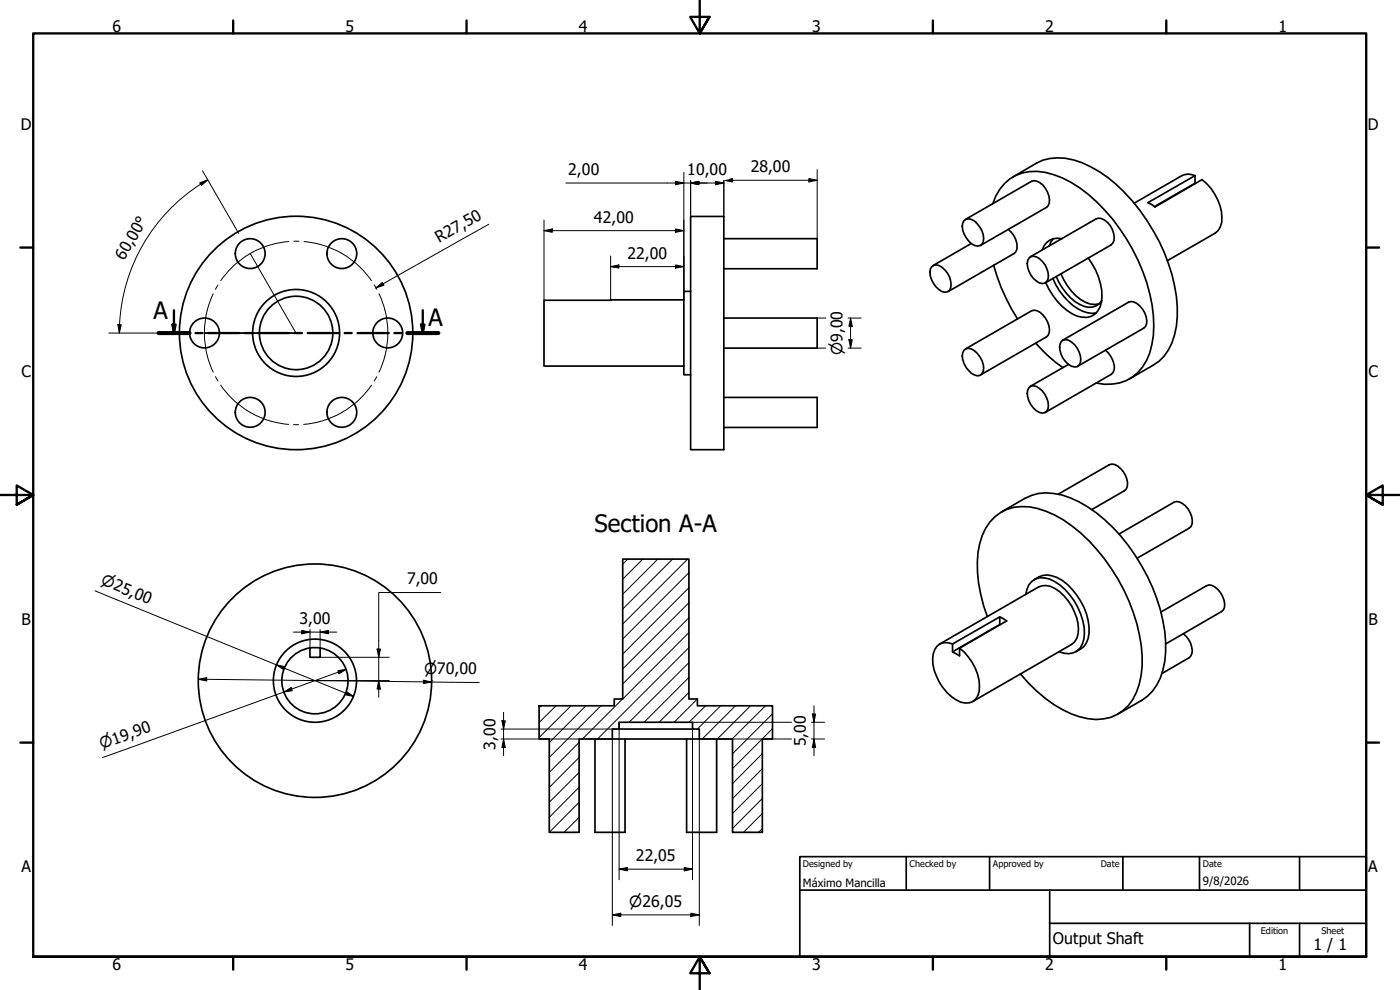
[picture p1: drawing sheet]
<svg xmlns="http://www.w3.org/2000/svg" width="420mm" height="297mm" viewBox="0 0 420 297" stroke-linecap="round" stroke-linejoin="round" font-family="sans-serif">
<!-- layer: Hatch (ISO) -->
<g fill="none" stroke="#000" stroke-width=".3">
<path d="M188.4 167.8l-1.5 1.5M192.9 167.8l-6 6M197.4 167.8l-10.5 10.5M201.9 167.8l-15 14.9M206.4 167.8l-19.5 19.4M206.8 176.3l-19.9 20M206.8 171.8l-19.9 20M206.8 198.8l-18 17.9M206.8 194.3l-27.5 27.4M206.8 189.8l-19.9 19.9M206.8 185.3l-19.9 19.9M206.8 180.8l-19.9 19.9"/>
<path d="M162.4 211.8l-.6 .5M166.9 211.8l-5.1 5M171.4 211.8l-9.6 9.5M175.8 211.8l-11 11M180.3 211.8l-15.5 15.5M186.8 209.7l-12 12M206.8 207.8l-9 8.9M206.8 203.2l-13.5 13.5M209.3 209.7l-7 7M211.8 211.8l-5 4.9M216.3 211.8l-7 6.9M220.7 211.8l-9.9 9.9"/>
<path d="M225.2 211.8l-9.9 9.9M229.7 211.8l-10 9.9M231.8 218.6l-12 12M231.8 214.2l-12 12M173.8 236.2l-9 9M173.8 231.8l-9 8.9M173.8 227.3l-9 9M173.8 222.7l-9 9.1M228.8 239.6l-9 9M228.8 235.1l-9 9M228.8 230.6l-9 9M228.8 226.1l-9 9"/>
<path d="M173.8 249.7h.1M173.8 245.2l-4.5 4.5M173.8 240.7l-9 9M228.8 248.6l-1.2 1.1M228.8 244.1l-5.7 5.6"/>
</g>
<!-- layer: Visible (ISO) -->
<g fill="none" stroke="#000" stroke-width=".51">
<path d="M304 53.1l7.1-4.2a15.9 15.9 0 0 1 13.6-.1 44.2 44.2 0 0 1 19.5 17.3 53.2 53.2 0 0 1 9.1 26 21.8 21.8 0 0 1-3.9 14.8l-1.5 1.5-1.8 1.2-7.1 4.1M358.6 55v-2.3l-14.1 8.1 2.1 1.3 14.1-8.2a15.1 15.1 0 0 1 5.9 12.9l-1 2.4-.9 .8-14.4 8.2M358.6 52.7a4.6 4.6 0 0 0-3.9 0l-14.3 8.2M358.8 55l-12.3 7M207.3 64.9h9.9v70h-9.9zM217.2 71.6h28v9h-28M289.3 66.2a2.3 2.3 0 0 1 3.2 .1 6.6 6.6 0 0 1 2.6 6.2 1.8 1.8 0 0 1-2.6 1.1 6.8 6.8 0 0 1-3.6-6.7zM289.8 65.8l19.8-11.4a4.3 4.3 0 0 1 4.7 3.2 3.9 3.9 0 0 1-.2 4.6l-19.8 11.4M291.5 73.1l-11.5 6.6M297.9 61.1a13 13 0 0 1 15.9-9.4 33.6 33.6 0 0 1 17.7 11.3 56.1 56.1 0 0 1 14.6 31.7 23.5 23.5 0 0 1-3.2 15.4 12.7 12.7 0 0 1-13.9 4.8M298.2 79.6a57.2 57.2 0 0 0 7.2 16.1M302.6 68.8a6.1 6.1 0 0 1 2.3 6.8l-.5 .5-19.9 11.4"/>
<path d="M308.8 77.5a2.22 2.22 0 0 1 3.1 .1 6.6 6.6 0 0 1 2.6 6.1 1.94 1.94 0 0 1-1.5 1.5 1.94 1.94 0 0 1-2-.9 6.6 6.6 0 0 1-2.6-6.1zM309.2 77.1l19.8-11.5a3.1 3.1 0 0 1 3.4 1.1 5.8 5.8 0 0 1 1.6 6.2l-.5 .6-19.8 11.4M316.2 71.6l-.8 1-.5 1.2M318.6 71.6a4.7 4.7 0 0 0-5.8 3.4M326.6 77.4a18.9 18.9 0 0 1 4 13.3 5.2 5.2 0 0 1-7.3 4.2 18.2 18.2 0 0 1-9.5-10.1M205.2 90l-41.9 .1v19.7h41.9M207.3 87.4h-2.1v25h2.1M217.2 95.4h28v9h-28M279.6 80.1a2.22 2.22 0 0 1 3.1 .1 5.9 5.9 0 0 1 2.3 6.9 2.23 2.23 0 0 1-3.2-.2 6.6 6.6 0 0 1-2.6-6.1zM316 83.6a17.2 17.2 0 0 0 10.4 10.2l1.3 .2 1.3-.1M317 83a16.1 16.1 0 0 0 8.4 8.9 4.3 4.3 0 0 0 5.2-1.7M318.4 82.2a15.4 15.4 0 0 0 8.8 9l1.4 .2 1.2-.2"/>
<path d="M217.2 119.2h28v9.1h-28M289.3 105.1a2.23 2.23 0 0 1 3.2 .2 6.6 6.6 0 0 1 2.6 6.1 1.73 1.73 0 0 1-2.6 1.1 6.6 6.6 0 0 1-3.6-6.7zM289.8 104.7l19.8-11.4a2.99 2.99 0 0 1 3.3 1.1 5.8 5.8 0 0 1 1.7 6.2l-.5 .5-19.8 11.4M308.8 116.3a2.15 2.15 0 0 1 3.1 .2 6.6 6.6 0 0 1 2.6 6.2 1.78 1.78 0 0 1-2.6 1 6.6 6.6 0 0 1-3.5-6.6zM310.8 103a43.4 43.4 0 0 0 8.2 7.3M318.5 102.5a2.15 2.15 0 0 1 3.1 .2 6.6 6.6 0 0 1 2.6 6.1 1.7 1.7 0 0 1-2.6 1.1 6.4 6.4 0 0 1-3.5-6.7zM318.9 102.1l19.8-11.4a2.99 2.99 0 0 1 3.4 1.1 5.7 5.7 0 0 1 1.7 6.2l-20.4 11.9M320.7 109.3l-11.5 6.6M331.8 105.1a6.9 6.9 0 0 1 2.5 5.9l-.8 1.3-19.8 11.4M300.5 153.6l7.1-4.1a15.4 15.4 0 0 1 13.6-.1 45.6 45.6 0 0 1 21.4 20.3 48.7 48.7 0 0 1 7.2 25.9 17.7 17.7 0 0 1-5.4 13.3l-1.8 1.3-7.1 4M317.6 148.3l15.3-8.9a2.99 2.99 0 0 1 3.4 1.2 5.7 5.7 0 0 1 1.7 6.1l-10.3 6.2M186.9 167.8h19.9v41.9h2.5v2.1h22.5v9.9h-3v28h-9v-28h-9.9v-3h-2.1v-2h-22v2h-2v3h-10v28h-9v-28h-3v-9.9h22.5v-2.1h2.6z"/>
<path d="M307.8 178.3a5 5 0 0 1 7.2-4.6 18.5 18.5 0 0 1 10.3 18 5 5 0 0 1-7.5 3.9M310.4 173.9a6.6 6.6 0 0 1 8.4 .3 19.6 19.6 0 0 1 8 15.7 6.1 6.1 0 0 1-3.9 5.7M335.8 160.3l16.6-9.6a3.1 3.1 0 0 1 3.3 1.1 5.8 5.8 0 0 1 1.7 6.2l-16.2 9.5M93 194.4v2.8h3.1v-2.8M281.9 193.3l29.8-17.2a5.6 5.6 0 0 1 6.3 1.4 15.4 15.4 0 0 1 5.5 12.8l-.3 1.3-.7 1-.9 .7-29.7 17.2M285.9 193.2a3.9 3.9 0 0 0-5.8 2.9 13.7 13.7 0 0 0 4.1 11.7 9.6 9.6 0 0 0 5.5 3.1 3.7 3.7 0 0 0 4.2-3.6 14.9 14.9 0 0 0-5.9-12.8M296.3 185a39.3 39.3 0 0 1-2.3-21.8 13.3 13.3 0 0 1 17.4-10.6 35.6 35.6 0 0 1 17.8 12.3 54.8 54.8 0 0 1 13.6 32 21.4 21.4 0 0 1-4.2 14.8 12.6 12.6 0 0 1-12.1 3.9 32.9 32.9 0 0 1-17.9-10.7l-2.3-2.7M300 185.1l2.1 1.2-14.1 8.2v2.3l-2.1-1.2M300 187.4v-2.3l-14.1 8.1v2.4M300.1 187.4l-14.2 8.2M348.4 183.6l13.7-7.8a2.82 2.82 0 0 1 3.3 1 5.7 5.7 0 0 1 1.8 6.2l-17.4 10.2M355.2 190.2a5.9 5.9 0 0 1 2.2 6.6l-.5 .5-8.2 4.8"/>
<path d="M185.8 218.7h22M178.6 221.7v28h9v-28M183.8 221.7h26.1M206.1 221.7v28h9v-28"/>
<circle cx="75.1" cy="76.1" r="4.5"/>
<circle cx="102.6" cy="76.1" r="4.5"/>
<circle cx="61.4" cy="99.9" r="4.5"/>
<circle cx="88.9" cy="99.9" r="11"/>
<circle cx="88.9" cy="99.9" r="13.1"/>
<circle cx="88.9" cy="99.9" r="35"/>
<circle cx="116.4" cy="99.9" r="4.5"/>
<circle cx="75.1" cy="123.7" r="4.5"/>
<circle cx="102.6" cy="123.7" r="4.5"/>
<circle cx="94.5" cy="204.2" r="35"/>
<circle cx="94.5" cy="204.2" r="12.5"/>
<circle cx="94.5" cy="204.2" r="9.9"/>
</g>
<!-- layer: Section Line (ISO) -->
<g fill="none" stroke="#000" stroke-width=".7">
<path d="M47.6 99.9h9.3M51.8 97.4h.9l-.5 2.5zM52.2 93.1v6.8M58.7 99.9h2.1M62.5 99.9h9.3M73.6 99.9h2.1M77.4 99.9h9.3M88.5 99.9h2.1M92.3 99.9h9.4M103.4 99.9h2.1M107.3 99.9h9.3M118.4 99.9h2.1"/>
<path d="M122.2 99.9h9.4M126.4 97.4h1l-.5 2.5zM126.9 93.1v6.8"/>
</g>
<path d="M47.6 99.9h9.3M122.2 99.9h9.4" fill="none" stroke="#000" stroke-width="1.2"/>
<path d="M51.8 97.4h.9l-.5 2.5zM126.4 97.4h1l-.5 2.5z" fill="#000"/>
<!-- layer: Border (ISO) -->
<g fill="none" stroke="#000" stroke-width=".7">
<path d="M70 6.1v3.9M140 6.1v3.9M210 0v10l-2.9-4.9h5.8l-2.9 4.9 2.9-4.9M280 6.1v3.9M350 6.1v3.9M6.1 74.3h3.9M410 74.3h3.9M0 148.5h10l-5-2.8v5.7l5-2.9-5 2.9M420 148.5h-10l5-2.8v5.7l-5-2.9 5 2.9M6.1 222.8h3.9M410 222.8h3.9M10 287.1v-277.1h400v277.1h-400h400"/>
<path d="M70 287.1v3.8M140 287.1v3.8M212.9 292l-2.9-4.9 2.9 4.9h-5.8l2.9-4.9v9.9M280 287.1v3.8M350 287.1v3.8"/>
</g>
<!-- layer: Title (ISO) -->
<path d="M240 257h170v30.1h-170zM272 257v10.1M297 257v10.1M337 257v10.1M360 257v10.1M390 257v10.1M240 267.1h170M315 277h95M315 267.1v20M375 277v10.1M390 277v10.1" fill="none" stroke="#000" stroke-width=".51"/>
<!-- layer: Sketch Geometry (ISO) -->
<path d="M75.1 76.1l13.7 23.8h-27.5h27.5" fill="none" stroke="#000" stroke-width=".3"/>
<!-- layer: Centerline (ISO) -->
<g fill="none" stroke="#000" stroke-width=".3">
<path d="M81.6 73.4a27.5 27.5 0 0 0-15.4 10.8M86.7 72.5l-5 .8M88.2 72.4h1.5M91.2 72.5a27.5 27.5 0 0 1 20.3 11.7M64 88.1a27.5 27.5 0 0 0 0 23.6M65.4 85.5l-.7 1.3M112.3 85.5l.8 1.3M113.8 88.1a27.5 27.5 0 0 1 0 23.6M64.7 113l.7 1.3M66.2 115.6a27.5 27.5 0 0 0 20.4 11.7M111.5 115.6a27.5 27.5 0 0 1-20.4 11.7M113.1 113l-.8 1.3"/>
<path d="M88.1 127.4h1.5"/>
</g>
<!-- layer: Dimension (ISO) -->
<g fill="none" stroke="#000" stroke-width=".3">
<path d="M59.9 54.8l2.5-.8-1.9 1.7zM60.2 55.3a53.1 53.1 0 0 0-24.4 44.6M60.8 51.2l10.8 18.8M62.4 54l-2.2 1.3M169.8 54.9h47.4M202.8 54.4l2.4 .5-2.4 .5zM205.2 51.7v38.3M207.3 54.9l2.4-.5v1zM207.3 54.2v10.7M214.8 54.4l2.4 .5-2.4 .5zM217.2 54.2v10.7M219 53.8l.8-.2v1l-2.2-.4"/>
<path d="M219 54.1h26.2M242.8 53.6l2.4 .5-2.4 .5zM245.2 50.9v20.7M146.7 67.3l-33.9 19.1M163.3 69.2l2.4-.5v1zM163.3 69.2h41.9M163.3 66v24.1M183.3 80l2.4-.5v.9zM183.3 80h21.9M183.3 76.8v13.2M202.8 68.7l2.4 .5-2.4 .5zM202.8 79.5l2.4 .5-2.4 .4z"/>
<path d="M32.6 99.9h15M35.4 97.4l1 .1-.6 2.4zM112.8 86.4l1.9-1.6 .6 .8zM245.2 95.4h2.6M254.5 95.4h3.9M255.3 95.4l.5 2.5h-1zM255.3 95.4v9M245.2 104.4h2.6M254.5 104.4h3.9M254.8 101.9h1l-.5 2.5zM28.5 177.3l77.6 31.7M132.3 177.8h-18.6v31.4"/>
<path d="M83 199.5l2.5 .5-.4 .9zM88.1 189.7h12.9M90.6 189.2l2.4 .5-2.4 .5zM93 188.9v5.5M96.1 189.7l2.5-.5v1zM96.1 188.9v5.5M96.1 197.2h20.7M113.2 194.7h1l-.5 2.5zM59.6 203.8l2.4-.5v1zM59.6 203.8l84.2 1M85.2 207.6l2.2-1.3 .3 .9zM94.6 204.2h22.2"/>
<path d="M101.4 201.2l2.5-.4-2.2 1.4zM103.9 200.8l-73.2 26.5M104 207.5l2.1 1.5-2.5-.5zM113.7 204.2l.5 2.5h-1zM127.1 204.1l2.4 .5-2.4 .5zM150.4 218.7h35.4M150.6 216.3h1l-.5 2.4zM151.1 213.7v13M185.8 216.7v47.3M237.6 216.7h-29.8v47.3M243.5 216.7h4M243.8 214.2h1l-.5 2.5z"/>
<path d="M244.3 211.8v14.9M150.4 221.7h33.4v56M151.1 221.7l.5 2.6h-1zM237.6 221.7h-27.7v56M243.5 221.7h4M244.3 221.7l.5 2.6h-1zM183.8 274.5l2.5-.5v1zM183.8 274.5h26.1M185.8 260.8l2.5-.5v1zM185.8 260.8h22M205.4 260.3l2.4 .5-2.4 .5zM207.3 274l2.6 .5-2.6 .5z"/>
</g>
<g fill="#000">
<path d="M59.9 54.8l2.5-.8-1.9 1.7zM202.8 54.4l2.4 .5-2.4 .5zM207.3 54.9l2.4-.5v1zM214.8 54.4l2.4 .5-2.4 .5zM217.2 54.1l2.6-.5v1zM242.8 53.6l2.4 .5-2.4 .5zM163.3 69.2l2.4-.5v1zM183.3 80l2.4-.5v.9zM202.8 68.7l2.4 .5-2.4 .5zM35.4 97.4l1 .1-.6 2.4zM112.8 86.4l1.9-1.6 .6 .8zM202.8 79.5l2.4 .5-2.4 .4z"/>
<path d="M255.3 95.4l.5 2.5h-1zM254.8 101.9h1l-.5 2.5zM90.6 189.2l2.4 .5-2.4 .5zM96.1 189.7l2.5-.5v1zM113.2 194.7h1l-.5 2.5zM59.6 203.8l2.4-.5v1zM83 199.5l2.5 .5-.4 .9zM85.2 207.6l2.2-1.3 .3 .9zM101.4 201.2l2.5-.4-2.2 1.4zM104 207.5l2.1 1.5-2.5-.5zM113.7 204.2l.5 2.5h-1zM127.1 204.1l2.4 .5-2.4 .5z"/>
<path d="M150.6 216.3h1l-.5 2.4zM243.8 214.2h1l-.5 2.5zM151.1 221.7l.5 2.6h-1zM244.3 221.7l.5 2.6h-1zM183.8 274.5l2.5-.5v1zM185.8 260.8l2.5-.5v1zM205.4 260.3l2.4 .5-2.4 .5zM207.3 274l2.6 .5-2.6 .5z"/>
</g>
<g font-size="7.2">
<text x="46.1" y="95.6">A</text>
<text x="128.6" y="97.7">A</text>
<text x="178.4" y="159.6">Section A-A</text>
</g>
<g font-size="4.8">
<text x="33.7" y="9.6">6</text>
<text x="103.7" y="9.6">5</text>
<text x="173.7" y="9.6">4</text>
<text x="243.7" y="9.6">3</text>
<text x="313.7" y="9.6">2</text>
<text x="383.7" y="9.6">1</text>
<text x="6.2" y="38.9">D</text>
<text x="410.5" y="38.9">D</text>
<text x="170.6" y="52.5">2,00</text>
<text x="206.2" y="52.5">10,00</text>
<text x="225.3" y="51.7">28,00</text>
<text x="178.2" y="66.9">42,00</text>
<text x="131.8" y="72.9" transform="rotate(-30 131.8 72.9)">R27,50</text>
<text x="188.3" y="77.6">22,00</text>
<text x="37.3" y="78.3" transform="rotate(-60 37.3 78.3)">60,00°</text>
<text x="6.4" y="113.1">C</text>
<text x="410.7" y="113.1">C</text>
<text x="122.2" y="175.4">7,00</text>
<text x="6.4" y="187.4">B</text>
<text x="89.9" y="187.2">3,00</text>
<text x="410.7" y="187.4">B</text>
<text x="148.7" y="224.9" transform="rotate(-90 148.7 224.9)">3,00</text>
<text x="241.9" y="223.9" transform="rotate(-90 241.9 223.9)">5,00</text>
<text x="6.4" y="261.7">A</text>
<text x="190.8" y="258.4">22,05</text>
<text x="410.7" y="261.7">A</text>
<text x="316" y="283.4">Output Shaft</text>
<text x="394.2" y="285">1 / 1</text>
<text x="33.7" y="290.9">6</text>
<text x="103.7" y="290.9">5</text>
<text x="173.7" y="290.9">4</text>
<text x="243.7" y="290.9">3</text>
<text x="313.7" y="290.9">2</text>
<text x="383.7" y="290.9">1</text>
</g>
<g font-size="4.6">
<text x="252.9" y="106.5" transform="rotate(-90 252.9 106.5)">⌀9,00</text>
<text x="30.1" y="175.4" transform="rotate(22 30.1 175.4)">⌀25,00</text>
<text x="127.3" y="202.2" transform="rotate(1 127.3 202.2)">⌀70,00</text>
<text x="30.6" y="224.8" transform="rotate(-20 30.6 224.8)">⌀19,90</text>
<text x="188.8" y="272.1">⌀26,05</text>
</g>
<g font-size="3.4">
<text x="241" y="266">Máximo Mancilla</text>
<text x="361" y="265.5">9/8/2026</text>
</g>
<g font-size="2.7">
<text x="241" y="260.1">Designed by</text>
<text x="273" y="260.1">Checked by</text>
<text x="298" y="260.1">Approved by</text>
<text x="330.3" y="260">Date</text>
<text x="361" y="260">Date</text>
<text x="378.4" y="280.1">Edition</text>
<text x="396.6" y="280.1">Sheet</text>
</g>
</svg>
